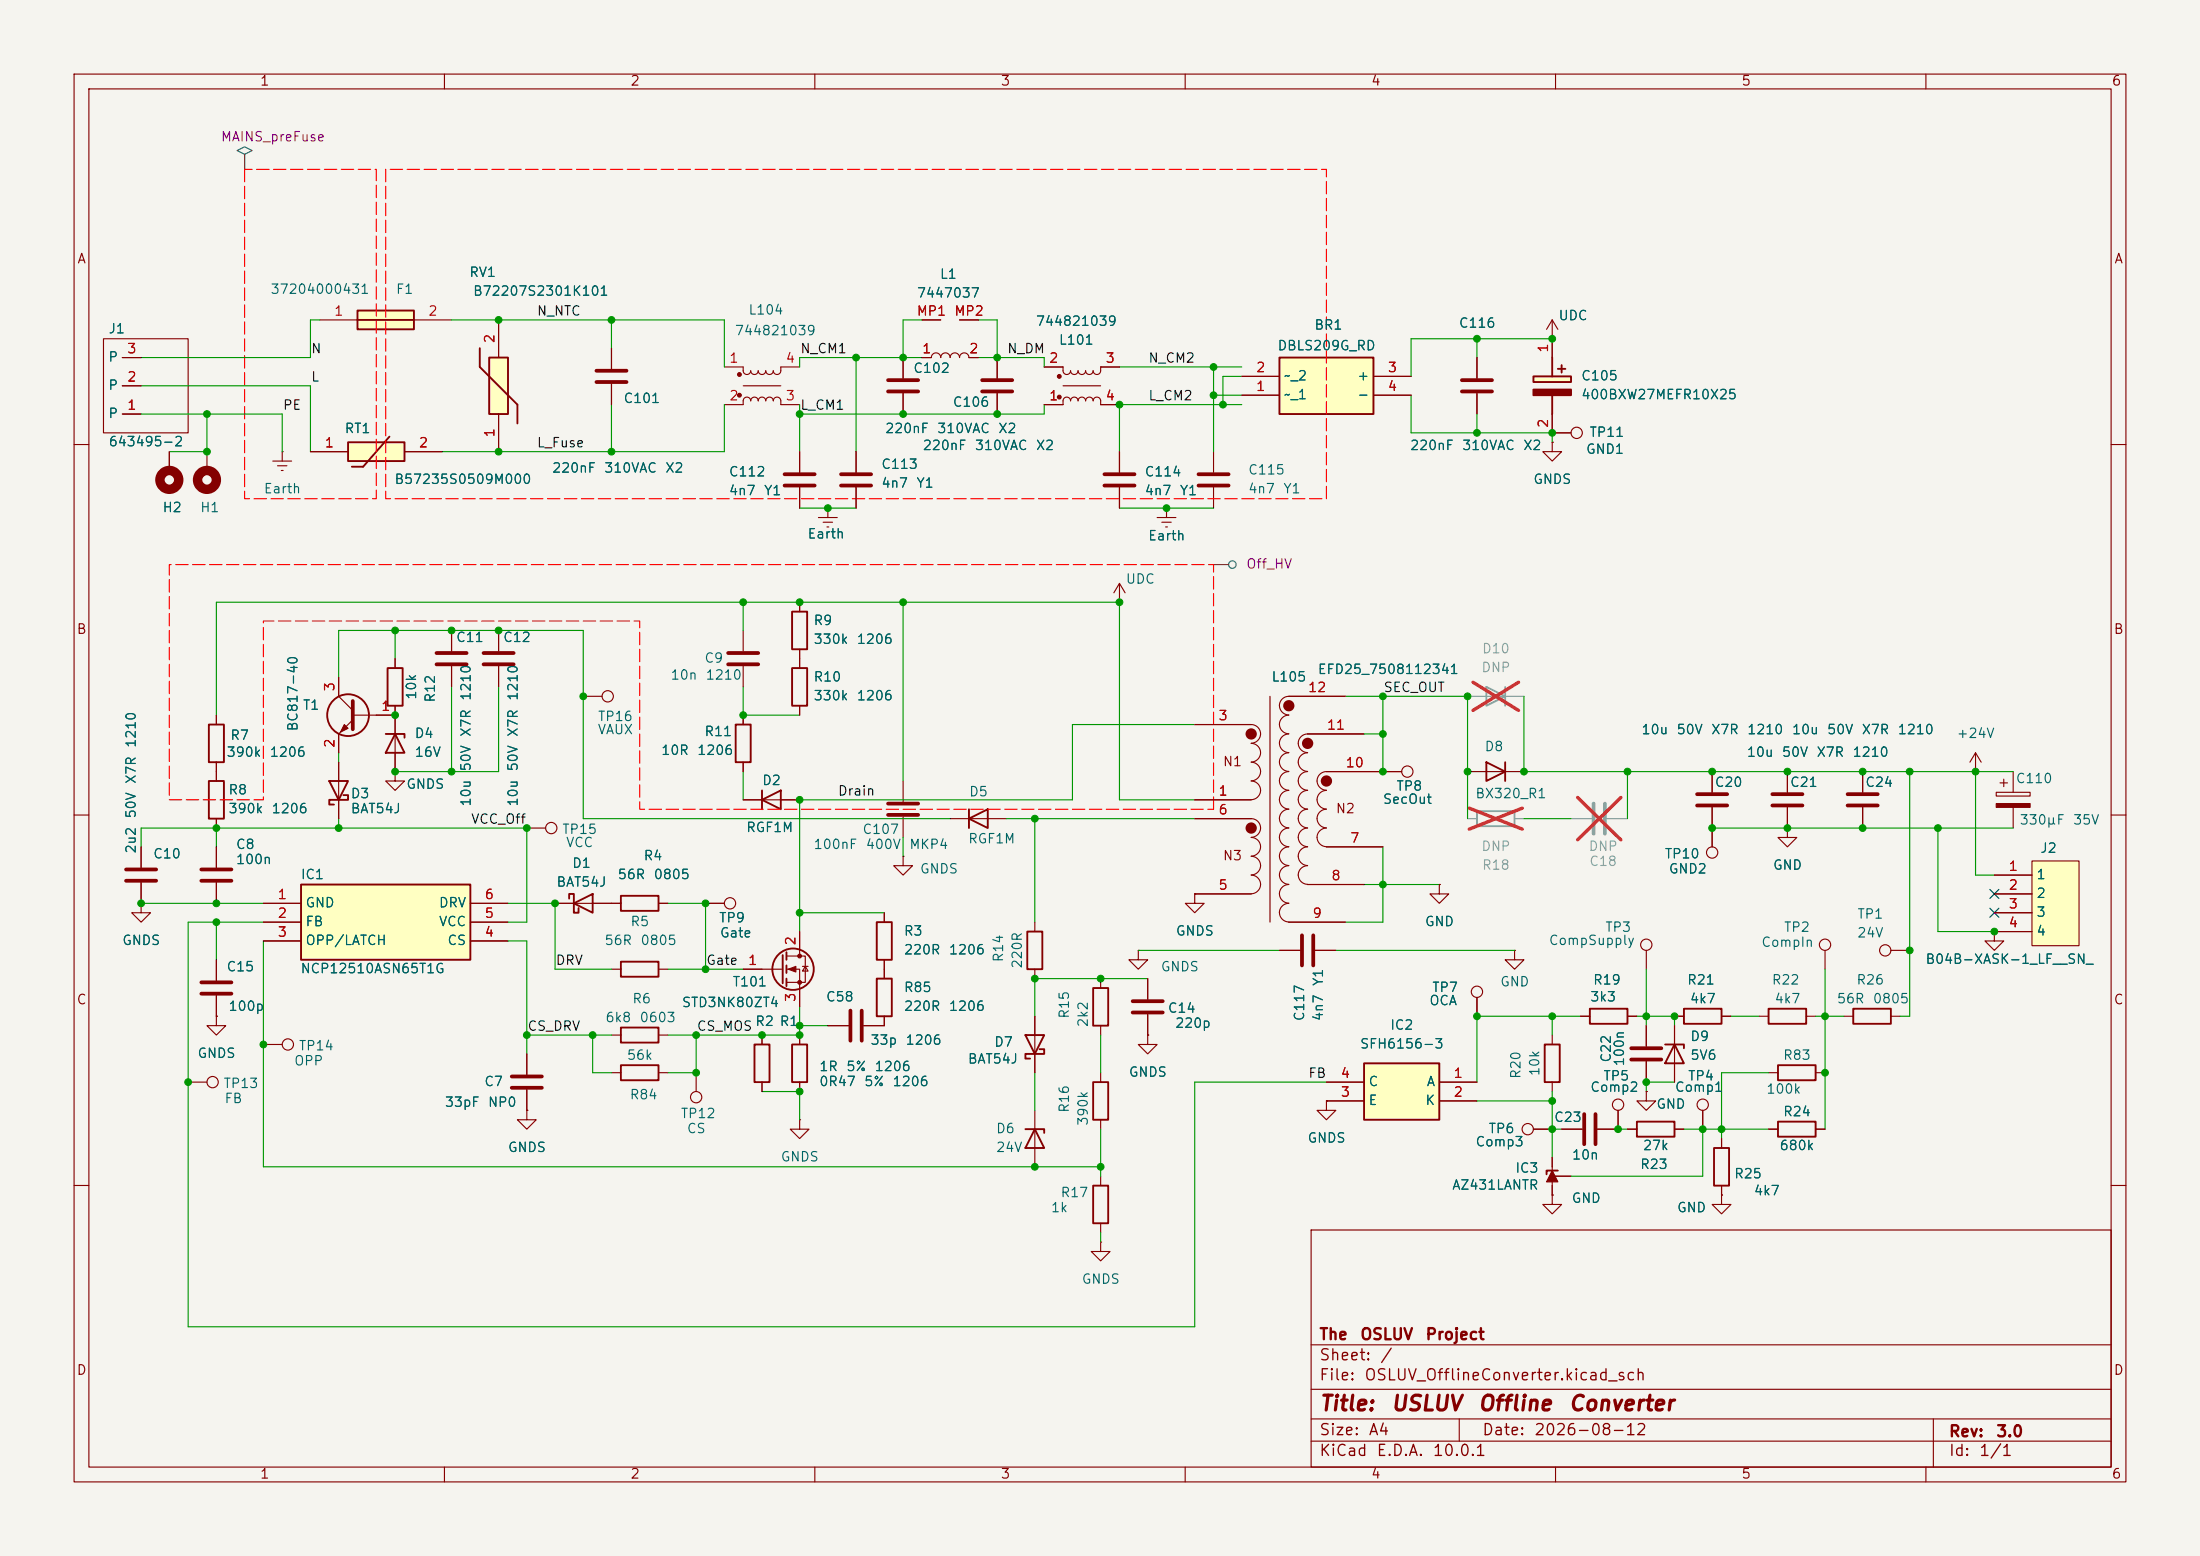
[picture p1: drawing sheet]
<svg xmlns="http://www.w3.org/2000/svg" width="297mm" height="210mm" viewBox="0 0 297 210" stroke-linecap="round" stroke-linejoin="round" font-family="sans-serif">
<path d="M0 0h297v210h-297z" fill="#f5f4ef" stroke="#f5f4ef" stroke-width=".14"/>
<g fill="none" stroke="#840000" stroke-width=".15">
<path d="M10 10h277v190h-277zM12 12h273v186h-273zM60 10v2M110 10v2M160 10v2M210 10v2M260 10v2M10 60h2M285 60h2M10 110h2M241.3 104.1v2.8M241.3 109v2.8"/>
<path d="M285 110h2M248.9 137.2h1.3M255.3 137.2h1.2M232.4 153.7v1.2M10 160h2M177 166h108v32h-108zM232.4 160v1.3M285 160h2M60 198v2M110 198v2M160 198v2M177 194.5h108"/>
<path d="M177 191.5h108M177 187.5h108M177 181.5h108M197 191.5v3M210 198v2M260 198v2M261 191.5v6.5"/>
</g>
<path d="M250.2 136.1h5.1v2.1h-5.1zM231.4 154.9h2v5.1h-2z" fill="none" stroke="#840000" stroke-width=".25"/>
<path d="M239.3 107.2h4M239.3 108.7h4" fill="none" stroke="#840000" stroke-width=".51"/>
<path d="M48.3 41.9h7.6v2.6h-7.6z" fill="#ffffc2"/>
<path d="M48.3 41.9h7.6v2.6h-7.6zM48.3 43.2h7.6M227.3 136.1h5.1v2.1h-5.1zM238.8 136.1h5v2.1h-5zM240 151.4h5.1v2h-5.1z" fill="none" stroke="#840000" stroke-width=".25"/>
<g fill="none" stroke="#840000" stroke-width=".15">
<path d="M43.2 43.2h5.1M55.9 43.2h5.1M22.9 61v2.5M115.6 61v2.8M115.6 65.8v2.8M231.1 104.1v2.8M231.1 109v5.3M241.3 111.8v1.2h1.3l-1.3 1.3-1.3-1.3h1.3M241.3 111.8h.1M266.7 104.1h.1M266.7 101.6l-.8 1.3M266.7 101.6l.8 1.3"/>
<path d="M266.7 101.6v2.5M269.5 106.9h4.6v.5h-4.6zM270 105.7h1M270.5 105.2v1M271.8 104.1v2.8M271.8 109v2.8M29.2 129.5v2.8M29.2 134.4v2.8M153.7 128.3v1.2h1.2l-1.2 1.3-1.3-1.3h1.3M153.7 128.3h.1M154.9 132.1v2.8M154.9 136.9v2.8"/>
<path d="M226.1 137.2h1.2M232.4 137.2h1.3M237.5 137.2h1.3M243.8 137.2h1.3M246.4 128.3v2.5M255.3 128.3h2.5M35.6 141h2.5M210.8 152.4h2.8M215.6 152.4h2.8M222.2 147.3v1.3h1.3l-1.3 1.3-1.2-1.3h1.2M222.2 147.3h.1M229.9 149.9v2.5"/>
<path d="M238.8 152.4h1.2M245.1 152.4h1.3M209.5 161.3v1.3h1.3l-1.3 1.2-1.2-1.2h1.2M209.5 161.3h.1"/>
<circle cx="231.1" cy="115.1" r=".76"/>
<circle cx="246.4" cy="127.5" r=".76"/>
<circle cx="254.5" cy="128.3" r=".76"/>
<circle cx="38.9" cy="141" r=".76"/>
<circle cx="229.9" cy="149.1" r=".76"/>
</g>
<path d="M113.5 64h4.1M113.5 65.5h4.1M229.1 107.2h4.1M229.1 108.7h4.1M27.2 132.6h4M27.2 134.1h4M152.9 135.1h4.1M152.9 136.7h4.1M213.9 150.4v4M215.4 150.4v4" fill="none" stroke="#840000" stroke-width=".51"/>
<path d="M269.5 108.5h4.6v.5h-4.6z" fill="#840000" stroke="#840000" stroke-width=".15"/>
<path d="M200.7 92.7l2.5 1.3-2.5 1.3zM203.2 92.7v2.6" fill="none" stroke="#9c9b98" stroke-width=".25"/>
<path d="M198.1 94h7.6" fill="none" stroke="#9c9b98" stroke-width=".15"/>
<path d="M198.9 92.1l6.1 3.8M205 92.1l-6.1 3.8" fill="none" stroke="#e12e31" stroke-width=".46"/>
<circle cx="22.9" cy="64.8" r="1.27" fill="none" stroke="#840000" stroke-width="1.3"/>
<path d="M47 59.7h7.6v2.5h-7.6z" fill="#ffffc2"/>
<path d="M47 59.7h7.6v2.5h-7.6zM52.6 58.9l-3.6 4.1h-1.5" fill="none" stroke="#840000" stroke-width=".25"/>
<path d="M199.4 48.3v2.8M199.4 53.1v2.8M41.9 61h5.1M54.6 61h5.1M151.1 61v2.8M151.1 65.8v2.8" fill="none" stroke="#840000" stroke-width=".15"/>
<path d="M197.4 51.3h4M197.4 52.8h4M149.1 64h4.1M149.1 65.5h4.1" fill="none" stroke="#840000" stroke-width=".51"/>
<path d="M274.3 116.2h6.4v11.4h-6.4z" fill="#ffffc2"/>
<path d="M121.9 48.3v2.8M121.9 53.1v2.8M269.2 118.1h5.1M274.3 116.2h6.4v11.4h-6.4zM119.4 130.8v1.3M119.4 137.2v1.2M269.2 120.7h5.1M269.2 123.2h5.1M269.2 125.7h5.1M238.8 144.8h1.2M245.1 144.8h1.3" fill="none" stroke="#840000" stroke-width=".15"/>
<path d="M118.4 132.1h2v5.1h-2zM240 143.8h5.1v2h-5.1z" fill="none" stroke="#840000" stroke-width=".25"/>
<path d="M119.9 51.3h4.1M119.9 52.8h4.1" fill="none" stroke="#840000" stroke-width=".51"/>
<path d="M172.7 48.3h12.7v7.6h-12.7z" fill="#ffffc2"/>
<path d="M172.7 48.3h12.7v7.6h-12.7z" fill="none" stroke="#840000" stroke-width=".25"/>
<g fill="none" stroke="#840000" stroke-width=".15">
<path d="M167.6 53.3h5.1M167.6 50.8h5.1M185.4 53.3h5.1M185.4 50.8h5.1M209.5 45.7h.1M209.5 59.7v1.3h1.3l-1.3 1.2-1.2-1.2h1.2M209.5 59.7h.1M209.5 43.2l-.7 1.3M209.5 43.2l.8 1.3M209.5 43.2v2.5M209.5 58.4h2.6"/>
<circle cx="212.9" cy="58.4" r=".76"/>
</g>
<path d="M207 50.8h5.1v.8h-5.1z" fill="#ffffc2"/>
<path d="M207 50.8h5.1v.8h-5.1zM209.5 48.3v2.5M209.5 53.3v2.6M210.3 49.8h1M210.8 49.3v1M210.3 158h-1.5v.5M221 151.4h5.1v2h-5.1z" fill="none" stroke="#840000" stroke-width=".25"/>
<path d="M207 52.6h5.1v.7h-5.1z" fill="#840000" stroke="#840000" stroke-width=".25"/>
<g fill="none" stroke="#840000" stroke-width=".15">
<path d="M209.5 45.7v2.6M209.5 55.9v2.5M36.8 62.2h2.6M37.5 62.9h1.2M38 63.5h.2M38.1 61h.1M38.1 61v1.2M161.3 97.8h7.6a1.26 1.26 0 0 1 1.3 1.3 1.26 1.26 0 0 1-1.3 1.2M171.4 94v30.5M174 96.5a1.26 1.26 0 0 0-1.3 1.3 1.26 1.26 0 0 0 1.3 1.2M174 99.1a1.26 1.26 0 0 0-1.3 1.2 1.26 1.26 0 0 0 1.3 1.3 1.27 1.27 0 0 0-1.3 1.2 1.27 1.27 0 0 0 1.3 1.3M181.6 94h-7.6a1.26 1.26 0 0 0-1.3 1.2 1.26 1.26 0 0 0 1.3 1.3"/>
<path d="M184.1 99.1h-7.6a1.26 1.26 0 0 0-1.2 1.2 1.26 1.26 0 0 0 1.2 1.3 1.27 1.27 0 0 0-1.2 1.2 1.27 1.27 0 0 0 1.2 1.3M161.3 110.5h7.6a1.26 1.26 0 0 1 1.3 1.3 1.26 1.26 0 0 1-1.3 1.2M168.9 100.3a1.26 1.26 0 0 1 1.3 1.3 1.26 1.26 0 0 1-1.3 1.3M168.9 102.9a1.26 1.26 0 0 1 1.3 1.2 1.26 1.26 0 0 1-1.3 1.3 1.27 1.27 0 0 1 1.3 1.3 1.27 1.27 0 0 1-1.3 1.2l-7.6 .1M168.9 113a1.26 1.26 0 0 1 1.3 1.3 1.26 1.26 0 0 1-1.3 1.3 1.27 1.27 0 0 1 1.3 1.2 1.27 1.27 0 0 1-1.3 1.3M168.9 118.1a1.26 1.26 0 0 1 1.3 1.3 1.26 1.26 0 0 1-1.3 1.2M174 104.1a1.26 1.26 0 0 0-1.3 1.3 1.26 1.26 0 0 0 1.3 1.3M174 106.7a1.26 1.26 0 0 0-1.3 1.2 1.26 1.26 0 0 0 1.3 1.3M174 109.2a1.26 1.26 0 0 0-1.3 1.3 1.26 1.26 0 0 0 1.3 1.2 1.27 1.27 0 0 0-1.3 1.3 1.27 1.27 0 0 0 1.3 1.3M174 114.3a1.26 1.26 0 0 0-1.3 1.3 1.26 1.26 0 0 0 1.3 1.2M174 116.8a1.26 1.26 0 0 0-1.3 1.3 1.26 1.26 0 0 0 1.3 1.3M174 119.4a1.26 1.26 0 0 0-1.3 1.2 1.26 1.26 0 0 0 1.3 1.3 1.27 1.27 0 0 0-1.3 1.3 1.27 1.27 0 0 0 1.3 1.2"/>
<path d="M176.5 104.1a1.26 1.26 0 0 0-1.2 1.3 1.26 1.26 0 0 0 1.2 1.3M176.5 106.7a1.26 1.26 0 0 0-1.2 1.2 1.26 1.26 0 0 0 1.2 1.3M176.5 109.2a1.26 1.26 0 0 0-1.2 1.3 1.26 1.26 0 0 0 1.2 1.2 1.27 1.27 0 0 0-1.2 1.3 1.27 1.27 0 0 0 1.2 1.3M176.5 114.3a1.26 1.26 0 0 0-1.2 1.3 1.26 1.26 0 0 0 1.2 1.2M176.5 116.8a1.26 1.26 0 0 0-1.2 1.3 1.26 1.26 0 0 0 1.2 1.3M176.5 119.4h7.6M179.1 106.7a1.26 1.26 0 0 0-1.3 1.2 1.26 1.26 0 0 0 1.3 1.3M179.1 109.2a1.26 1.26 0 0 0-1.3 1.3 1.26 1.26 0 0 0 1.3 1.2 1.27 1.27 0 0 0-1.3 1.3 1.27 1.27 0 0 0 1.3 1.3M179.1 114.3h7.6M189.2 104.1h-10.1a1.26 1.26 0 0 0-1.3 1.3 1.26 1.26 0 0 0 1.3 1.3M194.3 119.4v1.3h1.3l-1.3 1.2-1.3-1.2h1.3M194.3 119.4h.1"/>
<path d="M161.3 120.7v1.2h1.3l-1.3 1.3-1.3-1.3h1.3M161.3 120.7h.1M161.3 120.7h7.6M174 124.5h7.6M269.2 125.7v1.3h1.3l-1.3 1.3-1.2-1.3h1.2M269.2 125.7h.1M209.5 156.2v5.1M209.5 158.8h2.6M219.7 152.4h1.3M226.1 152.4h1.2M232.4 161.3v1.3h1.3l-1.3 1.2-1.3-1.2h1.3M232.4 161.3h.1"/>
<circle cx="190" cy="104.1" r=".76"/>
</g>
<g fill="#840000" stroke="#840000" stroke-width=".76">
<circle cx="168.9" cy="99.1" r=".38"/>
<circle cx="168.9" cy="111.8" r=".38"/>
<circle cx="174" cy="95.3" r=".38"/>
<circle cx="176.5" cy="100.3" r=".38"/>
<circle cx="179.1" cy="105.4" r=".38"/>
</g>
<path d="M209.5 158l.8 1.5h-1.5z" fill="#840000" stroke="#840000" stroke-width=".15"/>
<path d="M40.6 119.4h22.9v10.1h-22.9z" fill="#ffffc2"/>
<path d="M40.6 119.4h22.9v10.1h-22.9zM200.7 102.9l2.5 1.2-2.5 1.3zM203.2 102.9v2.5M214.6 136.1h5.1v2.1h-5.1zM208.5 141h2.1v5.1h-2.1z" fill="none" stroke="#840000" stroke-width=".25"/>
<g fill="none" stroke="#840000" stroke-width=".15">
<path d="M110.5 69.9h2.5M111.1 70.5h1.3M111.6 71.1h.3M111.8 68.6h.1M111.8 68.6v1.3M151.1 78.7l-.7 1.3M151.1 78.7l.8 1.3M151.1 78.7v2.6M156.2 69.9h2.5M156.8 70.5h1.3M157.4 71.1h.2M157.5 68.6h.1"/>
<path d="M157.5 68.6v1.3M67.3 85.1v2.8M67.3 89.9v2.8M151.1 81.3h.1M198.1 104.1h7.6M35.6 121.9h5M35.6 124.5h5M35.6 127h5M63.5 121.9h5.1M63.5 124.5h5.1M63.5 127h5.1M199.4 134.6v2.6"/>
<path d="M204.5 128.3v1.2h1.2l-1.2 1.3-1.3-1.3h1.3M204.5 128.3h.1M209.5 139.7v1.3M213.4 137.2h1.2M219.7 137.2h1.3M222.2 128.3v2.5M222.2 138.4v2.8M94 144.8v2.5M179.1 148.6v1.3h1.2l-1.2 1.2-1.3-1.2h1.3M179.1 148.6h.1M207 152.4h2.5M209.5 146.1v1.2"/>
<path d="M218.4 149.9v2.5M222.2 143.3v2.8"/>
<circle cx="199.4" cy="133.9" r=".76"/>
<circle cx="222.2" cy="127.5" r=".76"/>
<circle cx="94" cy="148.1" r=".76"/>
<circle cx="206.2" cy="152.4" r=".76"/>
<circle cx="218.4" cy="149.1" r=".76"/>
</g>
<path d="M215.1 108.5v4M216.7 108.5v4" fill="none" stroke="#9c9b98" stroke-width=".51"/>
<path d="M198.1 110.5h1.3M204.5 110.5h1.2M212.1 110.5h2.8M216.9 110.5h2.8" fill="none" stroke="#9c9b98" stroke-width=".15"/>
<path d="M198.3 109.1l7.2 2.8M205.5 109.1l-7.2 2.8M213 107.6l5.8 5.7M218.8 107.6l-5.8 5.7" fill="none" stroke="#e12e31" stroke-width=".46"/>
<path d="M199.4 109.5h5.1v2h-5.1z" fill="none" stroke="#9c9b98" stroke-width=".25"/>
<path d="M65.3 88.1h4M65.3 89.7h4M220.2 141.5h4.1M220.2 143h4.1" fill="none" stroke="#840000" stroke-width=".51"/>
<path d="M184.1 143.5h10.2v7.6h-10.2z" fill="#ffffc2"/>
<g fill="none" stroke="#840000" stroke-width=".25">
<path d="M44.4 105.4h2.6l-1.3 2.6zM46.4 107.3h.6v.7h-2.6v.6h.7M184.1 143.5h10.2v7.6h-10.2zM224.8 141h2.5v.5M226.1 141l1.2 2.5h-2.5z"/>
<circle cx="47" cy="96.5" r="2.82"/>
</g>
<g fill="none" stroke="#840000" stroke-width=".15">
<path d="M14 45.7h11.4v12.7h-11.4zM16.5 55.9h2.5M16.5 52.1h2.5M16.5 48.3h2.5M124.5 48.3h1.2a.64 .64 0 0 1 .7-.7 .64 .64 0 0 1 .6 .7 .64 .64 0 0 1 .6-.7 .64 .64 0 0 1 .7 .7 .64 .64 0 0 1 .6-.7 .64 .64 0 0 1 .6 .7 .64 .64 0 0 1 .7-.7 .64 .64 0 0 1 .6 .7h1.3M124.5 43.2h2.5M129.5 43.2h2.6M134.6 48.3v2.8M134.6 53.1v2.8M141 54.6h2.5v-.5a.51 .51 0 0 1 .5-.5 .51 .51 0 0 1 .5 .5 .51 .51 0 0 1 .5-.5 .51 .51 0 0 1 .5 .5 .51 .51 0 0 1 .5-.5 .51 .51 0 0 1 .6 .5 .51 .51 0 0 1 .5-.5 .51 .51 0 0 1 .5 .5 .51 .51 0 0 1 .5-.5 .51 .51 0 0 1 .5 .5v.5h2.5M141 49.5h2.5v.5a.51 .51 0 0 0 .5 .5 .51 .51 0 0 0 .5-.5 .51 .51 0 0 0 .5 .5 .51 .51 0 0 0 .5-.5 .51 .51 0 0 0 .5 .5 .51 .51 0 0 0 .6-.5 .51 .51 0 0 0 .5 .5 .51 .51 0 0 0 .5-.5 .51 .51 0 0 0 .5 .5 .51 .51 0 0 0 .5-.5v-.5h2.5M143.5 52.1h5.1"/>
<path d="M27.9 61v2.5M107.9 61v2.8M107.9 65.8v2.8M163.8 61v2.8M163.8 65.8v2.8M45.7 91.4v2.6l1.9 1.9M47.6 96.5h5.7M47.6 97.2l-1.9 1.9v2.5M45.7 102.9v7.6M251.5 104.1v2.8M251.5 109v2.8M172.7 128.3h2.8"/>
<path d="M177.5 128.3h2.8M226.1 138.4v7.7M71.1 149.9v1.2h1.3l-1.3 1.3-1.3-1.3h1.3M71.1 149.9h.1M71.1 142.2v2.8M71.1 147.1v2.8M179.1 146.1h5M179.1 148.6h5M194.3 146.1h5.1M194.3 148.6h5.1"/>
</g>
<g fill="none" stroke="#840000" stroke-width=".51">
<path d="M132.6 51.3h4.1M132.6 52.8h4.1M105.9 64h4.1M105.9 65.5h4.1M161.8 64h4.1M161.8 65.5h4.1M47.6 94.6v3.8M249.4 107.2h4.1M249.4 108.7h4.1M175.8 126.2v4.1M177.3 126.2v4.1M69.1 145.3h4.1"/>
<path d="M69.1 146.8h4.1"/>
</g>
<g fill="#840000" stroke="#840000" stroke-width=".15">
<path d="M46.5 97.8l.5 .5-1 .5z"/>
<circle cx="143" cy="53.6" r=".25"/>
<circle cx="143" cy="50.8" r=".25"/>
</g>
<circle cx="27.9" cy="64.8" r="1.27" fill="none" stroke="#840000" stroke-width="1.3"/>
<path d="M66 48.3h2.6v7.6h-2.6z" fill="#ffffc2"/>
<g fill="none" stroke="#840000" stroke-width=".25">
<path d="M64.8 47v2.5l5 5.1v2.6M66 48.3h2.6v7.6h-2.6zM28.2 97.8h2v5.1h-2zM52.1 99.1h2.5v.5M52.3 90.2h2.1v5.1h-2.1zM53.3 99.1l1.3 2.5h-2.5zM99.3 97.8h2v5.1h-2zM106.9 82.6h2.1v5h-2.1zM106.9 90.2h2.1v5.1h-2.1zM28.2 105.4h2v5.1h-2zM102.9 108l2.5-1.3v2.5zM102.9 106.7v2.5"/>
<path d="M130.8 110.5l2.5-1.3v2.6zM130.8 109.2v2.6M76.8 121.3v-.6h.7v2.5h.6v-.6M77.5 121.9l2.5-1.2v2.5zM83.8 138.7h5.1v2h-5.1zM83.8 129.8h5.1v2h-5.1zM83.8 120.9h5.1v2h-5.1zM105.7 128.9v3.8M106.2 128.5v1M106.2 130.3v1M106.2 132.1v1M118.4 124.5h2v5h-2z"/>
<path d="M138.4 139.7h2.6l-1.3 2.5zM138.7 125.7h2v5.1h-2zM147.6 133.4h2v5h-2zM83.8 143.8h5.1v2h-5.1zM101.9 141h2v5.1h-2zM106.9 141h2.1v5.1h-2.1zM138.4 152.4h2.6v.5M139.7 152.4l1.3 2.5h-2.6zM140.3 141.6h.7v.6h-2.6v.7h.7M147.6 146.1h2v5h-2zM147.6 160h2v5.1h-2z"/>
<circle cx="107.1" cy="130.8" r="2.79"/>
</g>
<g fill="none" stroke="#840000" stroke-width=".15">
<path d="M16.5 52.1h2.5M16.5 55.9h2.5M16.5 48.3h2.5M67.3 43.2v5.1M67.3 55.9v5.1M82.5 47v2.8M82.5 51.8v2.8M97.8 49.5h2.5v.5a.51 .51 0 0 0 .5 .5 .51 .51 0 0 0 .5-.5 .51 .51 0 0 0 .6 .5 .51 .51 0 0 0 .5-.5 .51 .51 0 0 0 .5 .5 .51 .51 0 0 0 .5-.5 .51 .51 0 0 0 .5 .5 .51 .51 0 0 0 .5-.5 .51 .51 0 0 0 .5 .5 .51 .51 0 0 0 .5-.5v-.5h2.5M97.8 54.6h2.5v-.5a.51 .51 0 0 1 .5-.5 .51 .51 0 0 1 .5 .5 .51 .51 0 0 1 .6-.5 .51 .51 0 0 1 .5 .5 .51 .51 0 0 1 .5-.5 .51 .51 0 0 1 .5 .5 .51 .51 0 0 1 .5-.5 .51 .51 0 0 1 .5 .5 .51 .51 0 0 1 .5-.5 .51 .51 0 0 1 .5 .5v.5h2.5M100.3 52.1h5.1M121.9 48.3v2.8M121.9 53.1v2.8"/>
<path d="M124.5 48.3h1.2M124.5 43.2h2.5M129.5 43.2h2.6M130.8 48.3h1.3M134.6 48.3v2.8M134.6 53.1v2.8M141 49.5h2.5M141 54.6h2.5M148.6 49.5h2.5M148.6 54.6h2.5M167.6 53.3h5.1M167.6 50.8h5.1"/>
<path d="M185.4 53.3h5.1M185.4 50.8h5.1M199.4 48.3v2.8M199.4 53.1v2.8M209.5 45.7h.1M209.5 59.7h.1M209.5 55.9v2.5h2.6M209.5 45.7v2.6M22.9 61v2.5M41.9 61h5.1M54.6 61h5.1M107.9 61v2.8"/>
<path d="M107.9 65.8v2.8M111.8 68.6h.1M115.6 61v2.8M115.6 65.8v2.8M151.1 61v2.8M151.1 65.8v2.8M157.5 68.6h.1M29.2 96.5v1.3M45.7 91.4v2.6M45.7 99.1v2.5M50.8 96.5h2.5M53.3 88.9v1.3"/>
<path d="M53.3 95.3v8.8M61 85.1v2.8M61 89.9v2.8M67.3 85.1v2.8M67.3 89.9v2.8M78.7 94h2.6M100.3 85.1v2.8M100.3 89.9v2.8M100.3 96.5v1.3M107.9 81.3v1.3M107.9 87.6v2.6M107.9 95.3v1.2"/>
<path d="M161.3 97.8h7.6M174 94h7.6M176.5 99.1h7.6M19 114.3v2.8M19 119.1v2.8M29.2 102.9v2.5M29.2 110.5v1.3M29.2 114.3v2.8M29.2 119.1v2.8M45.7 102.9v2.5M45.7 108v2.5M53.3 104.1v1.3h1.3l-1.3 1.3-1.2-1.3h1.2"/>
<path d="M53.3 104.1h.1M71.1 111.8h2.6M100.3 102.9v1.2M100.3 108h7.6M121.9 115.6v1.2h1.3l-1.3 1.3-1.3-1.3h1.3M121.9 115.6h.1M121.9 105.4v2.8M121.9 110.2v2.8M128.3 110.5h7.6M161.3 108h7.6M161.3 110.5h7.6M176.5 119.4h7.6"/>
<path d="M179.1 114.3h7.6M179.1 104.1h10.1M194.3 119.4h.1M231.1 104.1v2.8M231.1 109v5.3M241.3 111.8h.1M241.3 104.1v2.8M241.3 109v2.8M251.5 104.1v2.8M251.5 109v2.8M269.2 118.1h5.1M19 121.9v1.3h1.3l-1.3 1.3-1.2-1.3h1.2"/>
<path d="M19 121.9h.1M29.2 137.2v1.2h1.3l-1.3 1.3-1.3-1.3h1.3M29.2 137.2h.1M29.2 129.5v2.8M29.2 134.4v2.8M35.6 121.9h5M35.6 124.5h5M35.6 127h5M63.5 121.9h5.1M63.5 124.5h5.1M63.5 127h5.1M74.9 121.9h8.9"/>
<path d="M82.5 139.7h1.3M82.5 130.8h1.3M88.9 121.9h1.3M88.9 139.7h1.3M88.9 130.8h1.3M95.2 121.9h2.6M100.3 130.8h5.4M102.9 139.7v1.3M106.2 129h2.5v3.6h-2.5M106.2 130.8h1.7v5.1M107.9 125.7v3.3M107.9 139.7v1.3"/>
<path d="M108.3 130.4h.8M108.7 130.4l.4 .7h-.8zM111.8 138.4h2.8M119.4 137.2v1.2h-2.8M119.4 123.2v1.3M119.4 129.5v2.6M139.7 124.5v1.2M139.7 130.8v1.3M139.7 137.2v7.6M148.6 132.1v1.3M148.6 138.4v1.3M154.9 139.7v1.3h1.3l-1.3 1.2-1.2-1.2h1.2"/>
<path d="M154.9 139.7h.1M154.9 132.1v2.8M154.9 136.9v2.8M161.3 120.7h.1M161.3 120.7h7.6M172.7 128.3h2.8M174 124.5h7.6M177.5 128.3h2.8M199.4 134.6v2.6M213.4 137.2h1.2M219.7 137.2h1.3M222.2 138.4v2.8"/>
<path d="M226.1 137.2h1.2M226.1 138.4v2.6M232.4 137.2h1.3M269.2 125.7h.1M269.2 120.7h5.1M269.2 123.2h5.1M269.2 125.7h5.1M25.4 146.1h2.5M71.1 149.9h.1M71.1 142.2v2.8M71.1 147.1v2.8M82.5 144.8h1.3"/>
<path d="M88.9 144.8h1.3M102.9 146.1v1.2M107.9 151.1v1.3h1.3l-1.3 1.3-1.2-1.3h1.2M107.9 151.1h.1M107.9 146.1v1.2M139.7 149.9v7.6M148.6 144.8v1.3M148.6 151.1v1.3M148.6 158.8v1.2M179.1 148.6h.1M179.1 146.1h5M179.1 148.6h5"/>
<path d="M194.3 146.1h5.1M194.3 148.6h5.1M207 152.4h2.5M209.5 156.2v1.3M209.5 158.8h2.6M210.8 152.4h2.8M218.4 149.9v2.5h-2.8M219.7 152.4h1.3M222.2 147.3h.1M222.2 143.3v2.8M226.1 143.5v2.6M226.1 152.4h1.2"/>
<path d="M229.9 149.9v2.5M232.4 153.7v1.2M238.8 152.4h1.2M245.1 152.4h1.3M148.6 167.6v1.3h1.3l-1.3 1.3-1.3-1.3h1.3M148.6 167.6h.1M148.6 165.1v1.3M209.5 161.3h.1M209.5 160v1.3M232.4 161.3h.1M232.4 160v1.3"/>
<circle cx="82" cy="94" r=".76"/>
<circle cx="74.4" cy="111.8" r=".76"/>
<circle cx="98.6" cy="121.9" r=".76"/>
<circle cx="28.7" cy="146" r=".76"/>
</g>
<g fill="#840000" stroke="#840000" stroke-width=".15">
<path d="M106.4 130.8l1-.4v.8z"/>
<circle cx="99.8" cy="50.5" r=".25"/>
<circle cx="99.8" cy="53.3" r=".25"/>
<circle cx="107.9" cy="129" r=".25"/>
<circle cx="107.9" cy="132.6" r=".25"/>
</g>
<g fill="none" stroke="#840000" stroke-width=".51">
<path d="M80.5 50h4.1M80.5 51.6h4.1M58.9 88.1h4.1M58.9 89.7h4.1M98.3 88.1h4.1M98.3 89.7h4.1M17 117.3h4.1M17 118.9h4.1M27.2 117.3h4M27.2 118.9h4M119.9 108.5h4.1M119.9 110h4.1"/>
<path d="M114.8 136.4v4.1M116.3 136.4v4.1"/>
</g>
<g fill="none" stroke="#484848" stroke-width=".15">
<path d="M32 20.3l1-.5 1 .5-1 .5v2.1v-2.1zM163.8 76.2h2.1"/>
<circle cx="166.4" cy="76.2" r=".51"/>
</g>
<path d="M33 22.9v44.4h17.8v-44.4h-17.8M52.1 22.9v44.4h127v-44.4h-127M163.8 109.2v-33h-140.9v31.8h12.7v-24.2h50.8v25.4h77.4" fill="none" stroke="#f00" stroke-width=".15" stroke-dasharray="1.7 .6"/>
<g fill="none" stroke="#009600" stroke-width=".15">
<path d="M19 52.1h22.9v8.9M19 55.9h19.1v5.1M27.9 55.9v5.1h-5M43.2 43.2h-1.3v5.1h-22.9M61 43.2h36.8v6.3M82.5 43.2v3.8M82.5 54.6v6.4M97.8 54.6v6.4h-38.1M107.9 54.6v6.4M115.6 48.3v12.7M124.5 43.2h-2.6v5.1M124.5 48.3h-16.6v1.2"/>
<path d="M132.1 43.2h2.5v5.1M132.1 48.3h8.9v1.2M141 54.6v1.3h-33.1M151.1 49.5h16.5M163.8 49.5v11.5M163.8 53.3h3.8M167.6 50.8h-2.5v3.8M167.6 54.6h-16.5v6.4M190.5 53.3v5.1h19v1.3M199.4 45.7v2.6M199.4 55.9v2.5M209.5 45.7h-19v5.1"/>
<path d="M107.9 68.6h7.7M151.1 68.6h12.7M29.2 96.5v-15.2h121.9v26.7h10.2M45.7 91.4v-6.3h33v25.4h49.6M53.3 85.1v3.8M61 92.7v11.4M67.3 92.7v11.4h-14M100.3 81.3v3.8M100.3 92.7v3.8h7.6M121.9 81.3v24.1M161.3 97.8h-16.5v10.2h-36.9v17.7M181.6 94h16.5v16.5"/>
<path d="M184.1 99.1h2.6M186.7 94v10.1M205.7 94v10.1h66.1M19 114.3v-2.5h52.1v12.7h-2.5M29.2 111.8v2.5M45.7 101.6v1.3M45.7 110.5v1.3M100.3 104.1v3.9M121.9 113v2.6M135.9 110.5h25.4M139.7 110.5v14M184.1 119.4h10.2"/>
<path d="M186.7 114.3v10.2h-5.1M205.7 110.5h6.4M219.7 104.1v6.4M231.1 111.8h40.7M257.8 104.1v33.1h-1.3M261.6 111.8v13.9h7.6M266.7 104.1v14h2.5M19 121.9h16.6M29.2 124.5v5M35.6 124.5h-10.2v54.6h135.9v-33h17.8M35.6 127v30.5h113M68.6 121.9h6.3v8.9h7.6"/>
<path d="M68.6 127h2.5v15.2M71.1 139.7h11.4M80 139.7v5.1h2.5M90.2 121.9h5v8.9M90.2 130.8h10.1M94 139.7v5.1h-3.8M107.9 135.9v3.8h-17.7M107.9 138.4h3.9M107.9 123.2h11.5M148.6 139.7v5.1M153.7 128.3h19M154.9 132.1h-15.2v5.1"/>
<path d="M180.3 128.3h24.2M209.5 137.2v2.5M213.4 137.2h-14v8.9M221 137.2h5.1v1.2M222.2 130.8v7.6M233.7 137.2h3.8M245.1 137.2h3.8M246.4 130.8v21.6M102.9 147.3h5v3.8M139.7 144.8v5.1M148.6 152.4v6.4M199.4 148.6h10.1"/>
<path d="M209.5 147.3v8.9M209.5 152.4h1.3M218.4 152.4h1.3M226.1 146.1h-3.9v1.2M227.3 152.4h11.5M229.9 152.4v6.4h-17.8M238.8 144.8h-6.4v8.9M148.6 166.4v1.2"/>
</g>
<path d="M268.6 120l1.2 1.3M268.6 122.6l1.2 1.2M269.8 120l-1.2 1.3M269.8 122.6l-1.2 1.2" fill="none" stroke="#000084" stroke-width=".15"/>
<g fill="#009600" stroke="#009600" stroke-width=".14">
<circle cx="241.3" cy="111.8" r=".46"/>
<circle cx="241.3" cy="104.1" r=".46"/>
<circle cx="231.1" cy="111.8" r=".46"/>
<circle cx="246.4" cy="144.8" r=".46"/>
<circle cx="231.1" cy="104.1" r=".46"/>
<circle cx="219.7" cy="104.1" r=".46"/>
<circle cx="222.2" cy="137.2" r=".46"/>
<circle cx="226.1" cy="137.2" r=".46"/>
<circle cx="199.4" cy="58.4" r=".46"/>
<circle cx="199.4" cy="45.7" r=".46"/>
<circle cx="209.5" cy="45.7" r=".46"/>
<circle cx="209.5" cy="58.4" r=".46"/>
<circle cx="186.7" cy="99.1" r=".46"/>
<circle cx="186.7" cy="104.1" r=".46"/>
<circle cx="186.7" cy="94" r=".46"/>
<circle cx="198.1" cy="94" r=".46"/>
<circle cx="186.7" cy="119.4" r=".46"/>
<circle cx="198.1" cy="104.1" r=".46"/>
<circle cx="205.7" cy="104.1" r=".46"/>
<circle cx="199.4" cy="137.2" r=".46"/>
<circle cx="209.5" cy="137.2" r=".46"/>
<circle cx="222.2" cy="146.1" r=".46"/>
<circle cx="232.4" cy="152.4" r=".46"/>
<circle cx="229.9" cy="152.4" r=".46"/>
<circle cx="218.4" cy="152.4" r=".46"/>
<circle cx="209.5" cy="152.4" r=".46"/>
<circle cx="209.5" cy="148.6" r=".46"/>
<circle cx="251.5" cy="111.8" r=".46"/>
<circle cx="251.5" cy="104.1" r=".46"/>
<circle cx="257.8" cy="104.1" r=".46"/>
<circle cx="257.8" cy="128.3" r=".46"/>
<circle cx="246.4" cy="137.2" r=".46"/>
<circle cx="266.7" cy="104.1" r=".46"/>
<circle cx="261.6" cy="111.8" r=".46"/>
<circle cx="269.2" cy="125.7" r=".46"/>
<circle cx="134.6" cy="48.3" r=".46"/>
<circle cx="163.8" cy="49.5" r=".46"/>
<circle cx="165.1" cy="54.6" r=".46"/>
<circle cx="151.1" cy="54.6" r=".46"/>
<circle cx="163.8" cy="53.3" r=".46"/>
<circle cx="157.5" cy="68.6" r=".46"/>
<circle cx="27.9" cy="55.9" r=".46"/>
<circle cx="67.3" cy="43.2" r=".46"/>
<circle cx="67.3" cy="61" r=".46"/>
<circle cx="27.9" cy="61" r=".46"/>
<circle cx="121.9" cy="48.3" r=".46"/>
<circle cx="121.9" cy="55.9" r=".46"/>
<circle cx="134.6" cy="55.9" r=".46"/>
<circle cx="111.8" cy="68.6" r=".46"/>
<circle cx="107.9" cy="81.3" r=".46"/>
<circle cx="121.9" cy="81.3" r=".46"/>
<circle cx="107.9" cy="55.9" r=".46"/>
<circle cx="115.6" cy="48.3" r=".46"/>
<circle cx="82.5" cy="43.2" r=".46"/>
<circle cx="82.5" cy="61" r=".46"/>
<circle cx="45.7" cy="111.8" r=".46"/>
<circle cx="61" cy="104.1" r=".46"/>
<circle cx="53.3" cy="85.1" r=".46"/>
<circle cx="67.3" cy="85.1" r=".46"/>
<circle cx="61" cy="85.1" r=".46"/>
<circle cx="53.3" cy="104.1" r=".46"/>
<circle cx="53.3" cy="96.5" r=".46"/>
<circle cx="29.2" cy="111.8" r=".46"/>
<circle cx="19" cy="121.9" r=".46"/>
<circle cx="71.1" cy="111.8" r=".46"/>
<circle cx="74.9" cy="121.9" r=".46"/>
<circle cx="94" cy="139.7" r=".46"/>
<circle cx="80" cy="139.7" r=".46"/>
<circle cx="71.1" cy="139.7" r=".46"/>
<circle cx="139.7" cy="157.5" r=".46"/>
<circle cx="148.6" cy="157.5" r=".46"/>
<circle cx="148.6" cy="132.1" r=".46"/>
<circle cx="139.7" cy="132.1" r=".46"/>
<circle cx="107.9" cy="147.3" r=".46"/>
<circle cx="94" cy="144.8" r=".46"/>
<circle cx="107.9" cy="138.4" r=".46"/>
<circle cx="107.9" cy="139.7" r=".46"/>
<circle cx="100.3" cy="81.3" r=".46"/>
<circle cx="100.3" cy="96.5" r=".46"/>
<circle cx="102.9" cy="139.7" r=".46"/>
<circle cx="107.9" cy="123.2" r=".46"/>
<circle cx="95.2" cy="121.9" r=".46"/>
<circle cx="95.2" cy="130.8" r=".46"/>
<circle cx="78.7" cy="94" r=".46"/>
<circle cx="107.9" cy="108" r=".46"/>
<circle cx="139.7" cy="110.5" r=".46"/>
<circle cx="151.1" cy="81.3" r=".46"/>
<circle cx="35.6" cy="141" r=".46"/>
<circle cx="25.4" cy="146.1" r=".46"/>
<circle cx="29.2" cy="124.5" r=".46"/>
<circle cx="29.2" cy="121.9" r=".46"/>
</g>
<g font-size="2" fill="#840000">
<text x="178" y="190.9">Title:</text>
<text x="187.7" y="190.9">USLUV</text>
<text x="199.4" y="190.9">Offline</text>
<text x="211.6" y="190.9">Converter</text>
</g>
<g font-size="1.5" fill="#840000">
<text x="178" y="184">Sheet:</text>
<text x="178" y="181.2">The</text>
<text x="183.5" y="181.2">OSLUV</text>
<text x="186.2" y="184">/</text>
<text x="192.3" y="181.2">Project</text>
<text x="178" y="186.7">File:</text>
<text x="184.1" y="186.7">OSLUV_OfflineConverter.kicad_sch</text>
<text x="178" y="196.9">KiCad</text>
<text x="178" y="194.1">Size:</text>
<text x="184.7" y="194.1">A4</text>
<text x="185.7" y="196.9">E.D.A.</text>
<text x="193.3" y="196.9">10.0.1</text>
<text x="200" y="194.1">Date:</text>
<text x="207" y="194.1">2026-08-12</text>
<text x="263" y="194.3">Rev:</text>
<text x="263" y="196.9">Id:</text>
<text x="267.1" y="196.9">1/1</text>
<text x="269.4" y="194.3">3.0</text>
</g>
<g font-size="1.3" fill="#840000">
<text x="35" y="11.9">1</text>
<text x="85" y="11.9">2</text>
<text x="135" y="11.9">3</text>
<text x="185" y="11.9">4</text>
<text x="235" y="11.9">5</text>
<text x="285" y="11.9">6</text>
<text x="10.3" y="35.9">A</text>
<text x="285.3" y="35.9">A</text>
<text x="10.3" y="85.9">B</text>
<text x="285.3" y="85.9">B</text>
<text x="165" y="103.7">N1</text>
<text x="180.2" y="110.1">N2</text>
<text x="165" y="116.4">N3</text>
<text x="10.3" y="135.9">C</text>
<text x="285.3" y="135.9">C</text>
<text x="10.3" y="185.9">D</text>
<text x="285.3" y="185.9">D</text>
<text x="35" y="199.9">1</text>
<text x="85" y="199.9">2</text>
<text x="135" y="199.9">3</text>
<text x="185" y="199.9">4</text>
<text x="235" y="199.9">5</text>
<text x="285" y="199.9">6</text>
</g>
<g font-size="1.3" fill="#840084">
<text x="29.7" y="19.4">MAINS_preFuse</text>
<text x="168.1" y="77.1">Off_HV</text>
</g>
<g font-size="1.3" fill="#006464">
<text x="36.4" y="40">37204000431</text>
<text x="53.4" y="40">F1</text>
<text x="63.3" y="37.7">RV1</text>
<text x="63.8" y="40.2">B72207S2301K101</text>
<text x="123.7" y="40.5">7447037</text>
<text x="126.8" y="37.9">L1</text>
<text x="14.6" y="45.3">J1</text>
<text x="99.1" y="45.6">744821039</text>
<text x="100.9" y="42.8">L104</text>
<text x="139.7" y="44.3">744821039</text>
<text x="142.9" y="46.8">L101</text>
<text x="172.4" y="47.6">DBLS209G_RD</text>
<text x="177.3" y="44.8">BR1</text>
<text x="196.9" y="44.6">C116</text>
<text x="210.3" y="43.5">UDC</text>
<text x="14.5" y="52.9">P</text>
<text x="14.5" y="49.1">P</text>
<text x="123.2" y="50.6">C102</text>
<text x="173.2" y="51.7">~_2</text>
<text x="183.1" y="51.7">+</text>
<text x="213.4" y="51.7">C105</text>
<text x="14.5" y="56.7">P</text>
<text x="46.4" y="58.8">RT1</text>
<text x="84.1" y="54.7">C101</text>
<text x="119.4" y="58.8">220nF</text>
<text x="126.4" y="58.8">310VAC</text>
<text x="128.5" y="55.2">C106</text>
<text x="134.7" y="58.8">X2</text>
<text x="173.2" y="54.2">~_1</text>
<text x="183.1" y="54.2">-</text>
<text x="213.4" y="54.2">400BXW27MEFR10X25</text>
<text x="214.5" y="59.3">TP11</text>
<text x="14.6" y="60.6">643495-2</text>
<text x="53.2" y="65.6">B57235S0509M000</text>
<text x="74.4" y="64.1">220nF</text>
<text x="81.5" y="64.1">310VAC</text>
<text x="89.7" y="64.1">X2</text>
<text x="98.3" y="64.6">C112</text>
<text x="118.9" y="63.6">C113</text>
<text x="124.5" y="61.1">220nF</text>
<text x="131.5" y="61.1">310VAC</text>
<text x="139.8" y="61.1">X2</text>
<text x="154.4" y="64.6">C114</text>
<text x="168.4" y="64.4">C115</text>
<text x="190.3" y="61.1">220nF</text>
<text x="197.3" y="61.1">310VAC</text>
<text x="205.5" y="61.1">X2</text>
<text x="206.9" y="65.6">GNDS</text>
<text x="214" y="61.6">GND1</text>
<text x="21.9" y="69.4">H2</text>
<text x="26.9" y="69.4">H1</text>
<text x="35.5" y="66.9">Earth</text>
<text x="98.3" y="67.2">4n7</text>
<text x="103" y="67.2">Y1</text>
<text x="118.9" y="66.1">4n7</text>
<text x="123.6" y="66.1">Y1</text>
<text x="154.4" y="67.2">4n7</text>
<text x="159.2" y="67.2">Y1</text>
<text x="168.4" y="66.9">4n7</text>
<text x="173.2" y="66.9">Y1</text>
<text x="108.9" y="73">Earth</text>
<text x="154.9" y="73.3">Earth</text>
<text x="151.9" y="79.1">UDC</text>
<text x="61.5" y="87">C11</text>
<text x="67.8" y="87">C12</text>
<text x="95" y="89.8">C9</text>
<text x="109.7" y="84.7">R9</text>
<text x="109.7" y="87.2">330k</text>
<text x="115.6" y="87.2">1206</text>
<text x="56.5" y="94.5" transform="rotate(-90 56.5 94.5)">10k</text>
<text x="59" y="94.9" transform="rotate(-90 59 94.9)">R12</text>
<text x="63.9" y="94.7" transform="rotate(-90 63.9 94.7)">1210</text>
<text x="70.2" y="94.7" transform="rotate(-90 70.2 94.7)">1210</text>
<text x="90.4" y="92">10n</text>
<text x="95.2" y="92">1210</text>
<text x="109.7" y="92.3">R10</text>
<text x="109.7" y="94.8">330k</text>
<text x="115.6" y="94.8">1206</text>
<text x="171.6" y="92.3">L105</text>
<text x="177.8" y="91.3">EFD25_7508112341</text>
<text x="18.6" y="101" transform="rotate(-90 18.6 101)">1210</text>
<text x="31" y="100.2">R7</text>
<text x="40.5" y="98.8" transform="rotate(-90 40.5 98.8)">BC817-40</text>
<text x="40.8" y="96.1">T1</text>
<text x="55.9" y="99.9">D4</text>
<text x="63.9" y="99.5" transform="rotate(-90 63.9 99.5)">X7R</text>
<text x="70.2" y="99.5" transform="rotate(-90 70.2 99.5)">X7R</text>
<text x="80.6" y="99.4">VAUX</text>
<text x="80.6" y="97.6">TP16</text>
<text x="95" y="99.7">R11</text>
<text x="200.3" y="101.7">D8</text>
<text x="221.5" y="99.4">10u</text>
<text x="226.2" y="99.4">50V</text>
<text x="230.9" y="99.4">X7R</text>
<text x="235.8" y="99.4">1210</text>
<text x="241.8" y="99.4">10u</text>
<text x="246.6" y="99.4">50V</text>
<text x="251.2" y="99.4">X7R</text>
<text x="256.1" y="99.4">1210</text>
<text x="264.1" y="99.9">+24V</text>
<text x="18.6" y="105.9" transform="rotate(-90 18.6 105.9)">X7R</text>
<text x="30.5" y="102.5">390k</text>
<text x="30.7" y="107.5">R8</text>
<text x="36.3" y="102.5">1206</text>
<text x="54.8" y="106.8">GNDS</text>
<text x="55.9" y="102.5">16V</text>
<text x="63.9" y="104.2" transform="rotate(-90 63.9 104.2)">50V</text>
<text x="70.2" y="104.2" transform="rotate(-90 70.2 104.2)">50V</text>
<text x="89.2" y="102.2">10R</text>
<text x="94" y="102.2">1206</text>
<text x="102.8" y="106.3">D2</text>
<text x="130.7" y="107.8">D5</text>
<text x="188.4" y="107">TP8</text>
<text x="231.4" y="106.5">C20</text>
<text x="235.7" y="102.5">10u</text>
<text x="240.5" y="102.5">50V</text>
<text x="241.6" y="106.5">C21</text>
<text x="245.1" y="102.5">X7R</text>
<text x="250" y="102.5">1210</text>
<text x="251.7" y="106.5">C24</text>
<text x="272" y="106">C110</text>
<text x="18.6" y="110.6" transform="rotate(-90 18.6 110.6)">50V</text>
<text x="30.7" y="110.1">390k</text>
<text x="36.6" y="110.1">1206</text>
<text x="47.3" y="108.1">D3</text>
<text x="47.3" y="110.1">BAT54J</text>
<text x="63.9" y="109" transform="rotate(-90 63.9 109)">10u</text>
<text x="70.2" y="109" transform="rotate(-90 70.2 109)">10u</text>
<text x="75.8" y="112.9">TP15</text>
<text x="100.6" y="112.6">RGF1M</text>
<text x="116.3" y="112.9">C107</text>
<text x="186.6" y="108.8">SecOut</text>
<text x="199.1" y="108.1">BX320_R1</text>
<text x="272.6" y="111.6">330µF</text>
<text x="279.8" y="111.6">35V</text>
<text x="18.6" y="115.3" transform="rotate(-90 18.6 115.3)">2u2</text>
<text x="20.6" y="116.2">C10</text>
<text x="31.8" y="114.9">C8</text>
<text x="31.8" y="116.9">100n</text>
<text x="40.5" y="119">IC1</text>
<text x="75" y="120">BAT54J</text>
<text x="76.3" y="114.7">VCC</text>
<text x="77.1" y="117.4">D1</text>
<text x="83.3" y="119">56R</text>
<text x="86.8" y="116.4">R4</text>
<text x="88.1" y="119">0805</text>
<text x="109.7" y="114.9">100nF</text>
<text x="116.8" y="114.9">400V</text>
<text x="122.7" y="114.9">MKP4</text>
<text x="124.1" y="118.2">GNDS</text>
<text x="130.6" y="114.1">RGF1M</text>
<text x="224.6" y="116.2">TP10</text>
<text x="225.2" y="118.2">GND2</text>
<text x="239.3" y="117.7">GND</text>
<text x="274.8" y="119">1</text>
<text x="275.3" y="115.4">J2</text>
<text x="41.1" y="122.8">GND</text>
<text x="41.1" y="125.3">FB</text>
<text x="59.2" y="125.3">VCC</text>
<text x="59.2" y="122.8">DRV</text>
<text x="85" y="125.3">R5</text>
<text x="97" y="124.8">TP9</text>
<text x="192.3" y="125.3">GND</text>
<text x="250.7" y="124.3">TP1</text>
<text x="274.8" y="121.5">2</text>
<text x="274.8" y="124.1">3</text>
<text x="16.4" y="127.9">GNDS</text>
<text x="30.5" y="131.4">C15</text>
<text x="40.5" y="131.7">NCP12510ASN65T1G</text>
<text x="41.1" y="127.9">OPP/LATCH</text>
<text x="60.3" y="127.9">CS</text>
<text x="81.5" y="127.9">56R</text>
<text x="86.4" y="127.9">0805</text>
<text x="97.1" y="126.8">Gate</text>
<text x="121.9" y="126.6">R3</text>
<text x="121.9" y="129.1">220R</text>
<text x="128" y="129.1">1206</text>
<text x="135.7" y="130" transform="rotate(-90 135.7 130)">R14</text>
<text x="138.3" y="130.8" transform="rotate(-90 138.3 130.8)">220R</text>
<text x="156.6" y="131.4">GNDS</text>
<text x="158.6" y="126.6">GNDS</text>
<text x="209" y="127.9">CompSupply</text>
<text x="216.6" y="126.1">TP3</text>
<text x="237.7" y="128.1">CompIn</text>
<text x="240.7" y="126.1">TP2</text>
<text x="250.6" y="126.8">24V</text>
<text x="259.9" y="130.4">B04B-XASK-1_LF__SN_</text>
<text x="274.8" y="126.6">4</text>
<text x="30.7" y="136.8">100p</text>
<text x="85.3" y="135.7">R6</text>
<text x="92" y="136.2">STD3NK80ZT4</text>
<text x="98.8" y="133.5">T101</text>
<text x="111.4" y="135.5">C58</text>
<text x="121.9" y="136.8">220R</text>
<text x="121.9" y="134.2">R85</text>
<text x="128" y="136.8">1206</text>
<text x="144.6" y="137.6" transform="rotate(-90 144.6 137.6)">R15</text>
<text x="157.6" y="137">C14</text>
<text x="176.4" y="137.9" transform="rotate(-90 176.4 137.9)">C117</text>
<text x="178.9" y="137.9" transform="rotate(-90 178.9 137.9)">4n7</text>
<text x="178.9" y="133.2" transform="rotate(-90 178.9 133.2)">Y1</text>
<text x="192.9" y="136">OCA</text>
<text x="193.2" y="134.2">TP7</text>
<text x="202.4" y="133.5">GND</text>
<text x="214.6" y="135.5">3k3</text>
<text x="215" y="133.2">R19</text>
<text x="227.7" y="133.2">R21</text>
<text x="228" y="135.7">4k7</text>
<text x="239.1" y="133.2">R22</text>
<text x="239.5" y="135.7">4k7</text>
<text x="247.9" y="135.7">56R</text>
<text x="250.5" y="133.2">R26</text>
<text x="252.7" y="135.7">0805</text>
<text x="26.6" y="143.1">GNDS</text>
<text x="40.2" y="142.1">TP14</text>
<text x="81.6" y="138.3">6k8</text>
<text x="84.5" y="143.4">56k</text>
<text x="86.2" y="138.3">0603</text>
<text x="101.9" y="138.8">R2 R1</text>
<text x="117.4" y="141.3">33p</text>
<text x="122.2" y="141.3">1206</text>
<text x="130.6" y="143.9">BAT54J</text>
<text x="134.1" y="141.6">D7</text>
<text x="147.2" y="138.7" transform="rotate(-90 147.2 138.7)">2k2</text>
<text x="158.5" y="139">220p</text>
<text x="183.5" y="141.8">SFH6156-3</text>
<text x="187.6" y="139.3">IC2</text>
<text x="217.8" y="143.5" transform="rotate(-90 217.8 143.5)">C22</text>
<text x="228.1" y="140.8">D9</text>
<text x="228.1" y="143.4">5V6</text>
<text x="240.6" y="143.4">R83</text>
<text x="30.1" y="147.2">TP13</text>
<text x="30.2" y="149.2">FB</text>
<text x="39.6" y="144.1">OPP</text>
<text x="60" y="149.7">33pF</text>
<text x="65.3" y="146.9">C7</text>
<text x="65.8" y="149.7">NP0</text>
<text x="84.9" y="148.7">R84</text>
<text x="110.5" y="144.9">1R</text>
<text x="110.5" y="146.9">0R47</text>
<text x="114.1" y="144.9">5%</text>
<text x="116.6" y="146.9">5%</text>
<text x="118" y="144.9">1206</text>
<text x="120.4" y="146.9">1206</text>
<text x="152.3" y="145.6">GNDS</text>
<text x="184.7" y="149.5">E</text>
<text x="184.7" y="146.9">C</text>
<text x="192.3" y="149.5">K</text>
<text x="192.5" y="146.9">A</text>
<text x="205.6" y="145.7" transform="rotate(-90 205.6 145.7)">R20</text>
<text x="208.1" y="145.3" transform="rotate(-90 208.1 145.3)">10k</text>
<text x="214.6" y="147.7">Comp2</text>
<text x="216.4" y="146.2">TP5</text>
<text x="219.6" y="144" transform="rotate(-90 219.6 144)">100n</text>
<text x="223.5" y="150">GND</text>
<text x="226" y="147.7">Comp1</text>
<text x="227.8" y="146.2">TP4</text>
<text x="238.4" y="147.9">100k</text>
<text x="68.5" y="155.8">GNDS</text>
<text x="91.8" y="151.2">TP12</text>
<text x="92.6" y="153.3">CS</text>
<text x="134.4" y="153.3">D6</text>
<text x="134.4" y="155.8">24V</text>
<text x="144.6" y="150.3" transform="rotate(-90 144.6 150.3)">R16</text>
<text x="147.2" y="152" transform="rotate(-90 147.2 152)">390k</text>
<text x="176.4" y="154.5">GNDS</text>
<text x="199.1" y="155">Comp3</text>
<text x="200.9" y="153.3">TP6</text>
<text x="209.7" y="151.7">C23</text>
<text x="221.7" y="155.5">27k</text>
<text x="240.1" y="155.5">680k</text>
<text x="240.6" y="151">R24</text>
<text x="105.3" y="157.1">GNDS</text>
<text x="143.1" y="161.9">R17</text>
<text x="195.9" y="160.9">AZ431LANTR</text>
<text x="204.5" y="158.6">IC3</text>
<text x="212.1" y="156.8">10n</text>
<text x="221.3" y="158.1">R23</text>
<text x="234" y="159.4">R25</text>
<text x="236.7" y="161.6">4k7</text>
<text x="141.8" y="163.9">1k</text>
<text x="212.1" y="162.7">GND</text>
<text x="226.3" y="163.9">GND</text>
<text x="145.9" y="173.6">GNDS</text>
</g>
<g font-size="1.3" fill="#0f0f0f">
<text x="41.9" y="48">N</text>
<text x="72.4" y="42.9">N_NTC</text>
<text x="107.9" y="48">N_CM1</text>
<text x="135.9" y="48">N_DM</text>
<text x="41.9" y="51.8">L</text>
<text x="154.9" y="49.3">N_CM2</text>
<text x="38.1" y="55.6">PE</text>
<text x="107.9" y="55.6">L_CM1</text>
<text x="154.9" y="54.3">L_CM2</text>
<text x="72.4" y="60.7">L_Fuse</text>
<text x="186.7" y="93.7">SEC_OUT</text>
<text x="113" y="107.7">Drain</text>
<text x="63.5" y="111.5">VCC_Off</text>
<text x="74.9" y="130.5">DRV</text>
<text x="95.2" y="130.5">Gate</text>
<text x="71.1" y="139.4">CS_DRV</text>
<text x="94" y="139.4">CS_MOS</text>
<text x="176.5" y="145.8">FB</text>
</g>
<g font-size="1.3" fill="#a90000">
<text x="45" y="42.9">1</text>
<text x="57.7" y="42.9">2</text>
<text x="67.1" y="46.4" transform="rotate(-90 67.1 46.4)">2</text>
<text x="123.7" y="42.9">MP1</text>
<text x="128.7" y="42.9">MP2</text>
<text x="209.3" y="47.7" transform="rotate(-90 209.3 47.7)">1</text>
<text x="17.1" y="51.8">2</text>
<text x="17.1" y="48">3</text>
<text x="98.4" y="49.3">1</text>
<text x="106" y="49.3">4</text>
<text x="124.4" y="48">1</text>
<text x="130.7" y="48">2</text>
<text x="141.5" y="49.3">2</text>
<text x="149.2" y="49.3">3</text>
<text x="169.5" y="53.1">1</text>
<text x="169.5" y="50.5">2</text>
<text x="187.3" y="50.5">3</text>
<text x="187.3" y="53.1">4</text>
<text x="17.1" y="55.6">1</text>
<text x="67.1" y="59.1" transform="rotate(-90 67.1 59.1)">1</text>
<text x="98.4" y="54.4">2</text>
<text x="106" y="54.4">3</text>
<text x="141.5" y="54.4">1</text>
<text x="149.2" y="54.4">4</text>
<text x="209.3" y="57.9" transform="rotate(-90 209.3 57.9)">2</text>
<text x="43.7" y="60.7">1</text>
<text x="56.4" y="60.7">2</text>
<text x="45.5" y="93.4" transform="rotate(-90 45.5 93.4)">3</text>
<text x="176.5" y="93.7">12</text>
<text x="45.5" y="101" transform="rotate(-90 45.5 101)">2</text>
<text x="51.4" y="96.3">1</text>
<text x="164.4" y="97.5">3</text>
<text x="179" y="98.8">11</text>
<text x="164.4" y="107.7">1</text>
<text x="181.6" y="103.9">10</text>
<text x="164.4" y="110.2">6</text>
<text x="179.6" y="119.1">8</text>
<text x="182.2" y="114">7</text>
<text x="271.1" y="117.9">1</text>
<text x="37.4" y="121.7">1</text>
<text x="37.4" y="124.2">2</text>
<text x="65.3" y="124.2">5</text>
<text x="65.3" y="121.7">6</text>
<text x="164.4" y="120.4">5</text>
<text x="177.1" y="124.2">9</text>
<text x="271.1" y="120.4">2</text>
<text x="271.1" y="122.9">3</text>
<text x="271.1" y="125.5">4</text>
<text x="37.4" y="126.7">3</text>
<text x="65.3" y="126.7">4</text>
<text x="100.9" y="130.6">1</text>
<text x="107.7" y="127.7" transform="rotate(-90 107.7 127.7)">2</text>
<text x="107.7" y="135.3" transform="rotate(-90 107.7 135.3)">3</text>
<text x="180.9" y="148.3">3</text>
<text x="180.9" y="145.8">4</text>
<text x="196.1" y="145.8">1</text>
<text x="196.1" y="148.3">2</text>
</g>
<g font-size="1.3" fill="#939391">
<text x="200" y="88.5">D10</text>
<text x="199.9" y="91">DNP</text>
<text x="199.9" y="115.2">DNP</text>
<text x="200" y="117.7">R18</text>
<text x="214.4" y="115.2">DNP</text>
<text x="214.5" y="117.2">C18</text>
</g>
</svg>
